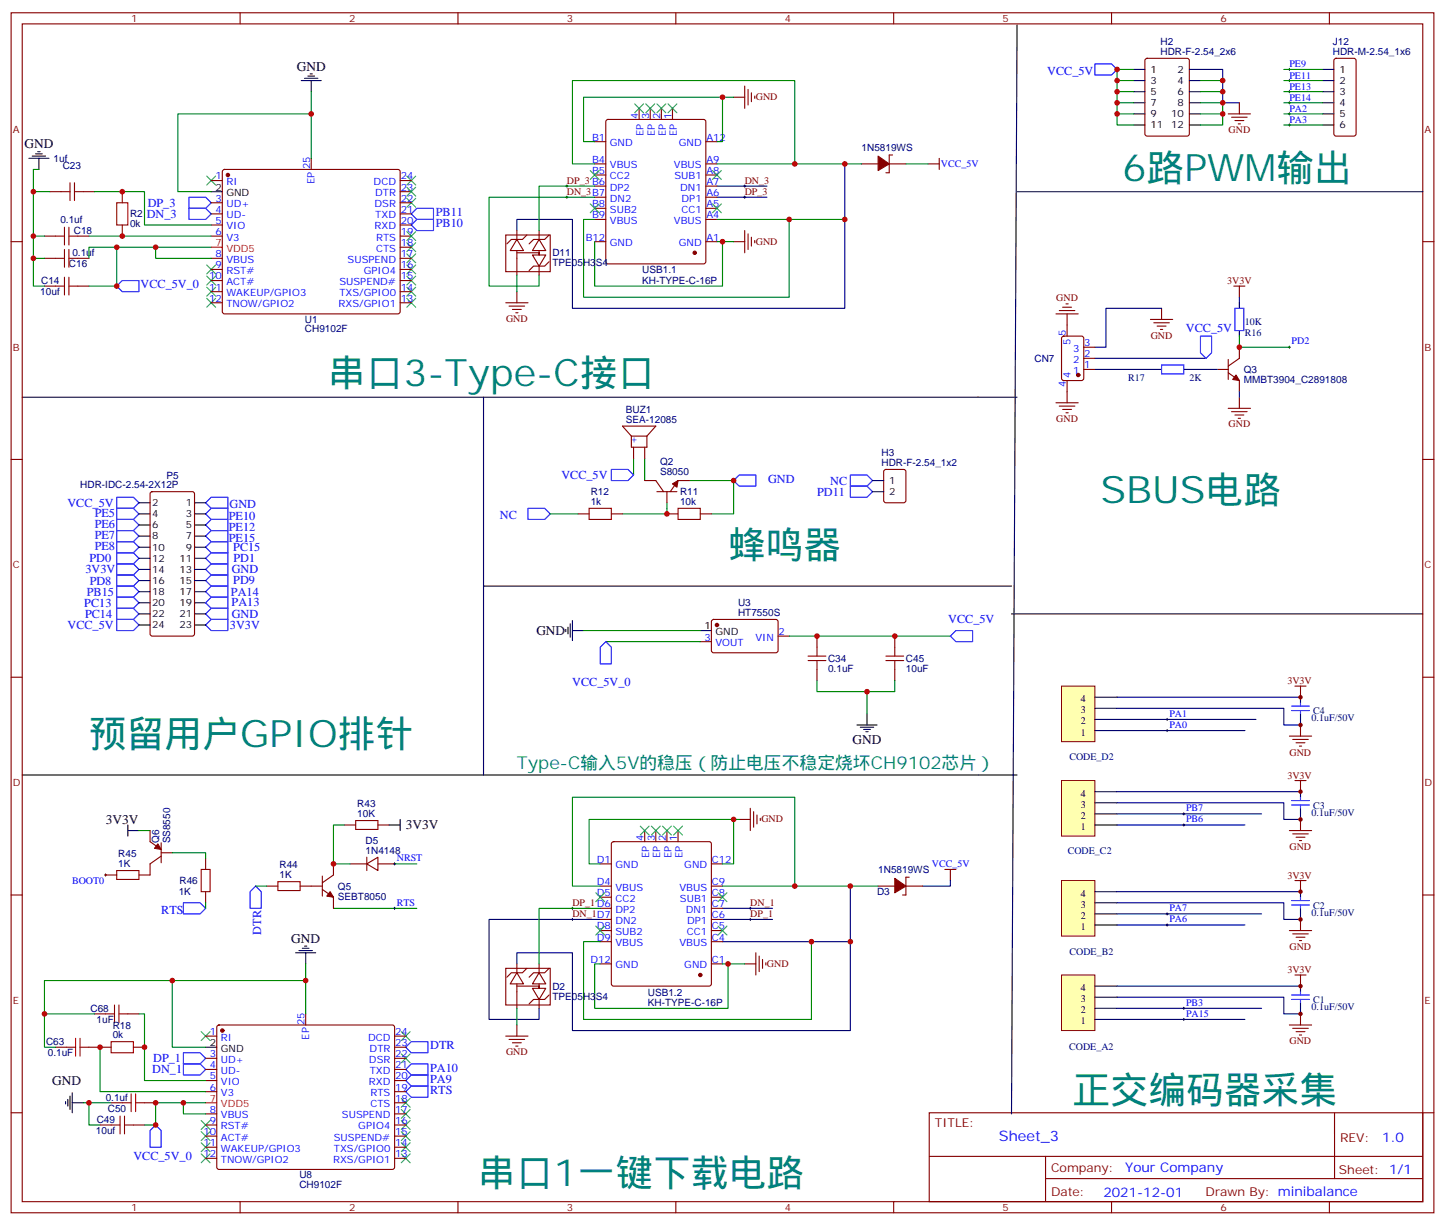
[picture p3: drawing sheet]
<svg xmlns="http://www.w3.org/2000/svg" width="459mm" height="389mm" viewBox="0 0 459 389" stroke-linecap="round" stroke-linejoin="round" font-family="sans-serif">
<g fill="none" stroke="#870000" stroke-width=".35">
<path d="M3.5 4.1h451.6v381h-451.6zM7.1 7.6h444.5v373.9h-444.5zM76.2 4.1v3.5M145.3 4.1v3.5M214.5 4.1v3.5M283.6 4.1v3.5M352.8 4.1v3.5M421.9 4.1v3.5M3.5 76.7h3.6M451.6 76.7h3.5M3.5 145.9h3.6M451.6 145.9h3.5"/>
<path d="M3.5 215h3.6M451.6 215h3.5M3.5 284.2h3.6M451.6 284.2h3.5M3.5 353.3h3.6M294.9 353.3h156.7v28.2h-156.7zM423.5 353.3l.1 20.9M451.6 353.3h3.5M295 367.2h156.4M331.8 374.2h119.6M331.8 367.2v14.1M76.2 381.5v3.6"/>
<path d="M145.3 381.5v3.6M214.5 381.5v3.6M283.6 381.5v3.6M352.8 381.5v3.6M421.9 381.5v3.6"/>
</g>
<path d="M381 22h7.1v10.6h5.2" fill="none" stroke="#000080" stroke-width=".35"/>
<path d="M389.8 36.2h7.1M390.9 37.2h4.9M391.9 38.3h2.9M393 39.3h.7M393.3 32.6v3.6" fill="none" stroke="#800000" stroke-width=".35"/>
<path d="M408.9 22h.7M408.9 25.6h.7M408.9 29.1h.7M408.9 32.6h.7M409.2 21.7v.7M409.2 25.2v.7M409.2 28.8v.7M409.2 32.3v.7" fill="none" stroke="#000" stroke-width=".32"/>
<path d="M412.7 313.1v1.8M412.7 318.4v1.7" fill="none" stroke="#000" stroke-width=".35"/>
<path d="M409.9 317.3h5.7M409.9 315.9h5.7M412.7 314.9v1M412.7 317.3v1.1" fill="none" stroke="#00f" stroke-width=".35"/>
<path d="M336.9 309.6h10.6v17.6h-10.6z" fill="#ffffb0" stroke="#800000" stroke-width=".32"/>
<path d="M412.7 283.1v1.8M412.7 288.4v1.8M347.5 316.6h7M347.5 313.1h7M347.5 323.7h7M347.5 320.1h7" fill="none" stroke="#000" stroke-width=".35"/>
<path d="M409.9 287.3h5.7M409.9 285.9h5.7M412.7 284.9v1M412.7 287.3v1.1" fill="none" stroke="#00f" stroke-width=".35"/>
<path d="M336.9 279.6h10.6v17.6h-10.6z" fill="#ffffb0" stroke="#800000" stroke-width=".32"/>
<path d="M412.7 251.4v1.7M412.7 256.6v1.8M347.5 293.7h7M347.5 290.2h7M347.5 286.6h7M347.5 283.1h7" fill="none" stroke="#000" stroke-width=".35"/>
<path d="M409.9 255.6h5.7M409.9 254.2h5.7M412.7 253.1v1.1M412.7 255.6v1" fill="none" stroke="#00f" stroke-width=".35"/>
<path d="M336.9 247.8h10.6v17.7h-10.6z" fill="#ffffb0" stroke="#800000" stroke-width=".32"/>
<path d="M412.7 221.4v1.7M412.7 226.7v1.7M347.5 258.4h7M347.5 254.9h7M347.5 251.4h7M347.5 261.9h7" fill="none" stroke="#000" stroke-width=".35"/>
<path d="M409.9 225.6h5.7M409.9 224.2h5.7M412.7 223.1v1.1M412.7 225.6v1.1" fill="none" stroke="#00f" stroke-width=".35"/>
<path d="M336.9 217.8h10.6v17.7h-10.6z" fill="#ffffb0" stroke="#800000" stroke-width=".32"/>
<g fill="none" stroke="#000" stroke-width=".35">
<path d="M322.8 7.9l-1.8 345.8M95.6 25.6h6.4M96.7 24.9h4.2M97.7 24.2h2.1M98.4 23.5h.7M98.8 25.6v3.5M359.8 25.6h3.6M359.8 22h3.6M359.8 29.1h3.6M359.8 32.6h3.6M359.8 36.2h3.6M359.8 39.7h3.6"/>
<path d="M377.5 25.6h3.5M377.5 22h3.5M377.5 29.1h3.5M377.5 32.6h3.5M377.5 36.2h3.5M377.5 39.7h3.5M419.8 25.6h3.5M419.8 22h3.5M419.8 29.1h3.5M419.8 32.6h3.5M419.8 36.2h3.5M419.8 39.7h3.5"/>
<path d="M9.2 50.3h6.3M10.2 49.6h4.3M11.3 48.9h2.1M12 48.2h.7M12.3 50.3v3.5M67 60.9h3.6M322.8 60.9h128.8M393.3 96.1v1.8M366.9 117.3h1.8M375.7 117.3h1.8M393.3 105v1.7M7.1 126.1h315.7"/>
<path d="M153.5 126.1v120M44.1 159.6h3.5M61.7 159.6h3.6M276.9 152.6h3.6M276.9 156.1h3.6M44.1 163.2h3.5M44.1 166.7h3.5M44.1 170.2h3.5M44.1 173.7h3.5M44.1 177.3h3.5M61.7 163.2h3.6M61.7 166.7h3.6"/>
<path d="M61.7 170.2h3.6M61.7 173.7h3.6M61.7 177.3h3.6M44.1 194.9h3.5M44.1 180.8h3.5M44.1 184.3h3.5M44.1 187.9h3.5M44.1 191.4h3.5M44.1 198.4h3.5M61.7 194.9h3.6M61.7 180.8h3.6M61.7 184.3h3.6"/>
<path d="M61.7 187.9h3.6M61.7 191.4h3.6M61.7 198.4h3.6M153.5 186.1h167.5M179.6 199.8v.8M180.3 199.1v2.2M181 198.1v4.2M181.7 197v6.4M321 194.9h130.6M181.7 200.2h3.5M222.2 200.2h3.6M272 230.2h6.3"/>
<path d="M273 230.9h4.3M274.1 231.6h2.1M274.8 232.3h.7M275.2 226.7v3.5M347.5 232h7M347.5 228.4h7M347.5 224.9h7M347.5 221.4h7M7.1 246.1h315.7M40.6 263.7h3.5M40.6 261.9v3.6M123.5 261.9h3.5"/>
<path d="M127 260.2v3.5M93.8 302.5h6.4M94.9 301.8h4.2M96 301.1h2.1M96.7 300.4h.7M97 302.5v3.5M65.3 332.5h3.5M20.8 349.8v.7M21.5 349.1v2.1M22.2 348v4.2M22.9 350.1h3.6M22.9 347v6.3"/>
</g>
<g fill="none" stroke="#000080" stroke-width=".35">
<path d="M227.5 59.1h15.9M268.1 52v45.9h-86.4v-28.2h-17.7v3.5M227.5 62.6h15.9M368.7 97.9h-17.7v12.3h-3.5M393.3 94.4v1.7M347.5 113.8h35.3M347.5 117.3h19.4M377.5 117.3h8.8M393.3 124.4v1.7M354.5 224.9h53v5.3h5.2v-1.8M354.5 228.4h44.1M354.5 232h40.6"/>
<path d="M354.5 221.4h58.2M354.5 254.9h53v5.3h5.2v-1.8M354.5 258.4h45.9M354.5 251.4h58.2M301.6 279.6v1.7h-8.8M354.5 261.9h40.6M190.5 291.9h-35.3v31.8h15.9v-3.6M229.3 299h40.6M229.3 288.4h15.9M229.3 291.9h15.9M269.9 281.3v45.9h-88.2v-24.7h-17.7v3.5M354.5 286.6h53v5.3h5.2v-1.7"/>
<path d="M354.5 290.2h45.9M354.5 293.7h40.6M354.5 283.1h58.2M354.5 316.6h53v5.3h5.2v-1.8M354.5 313.1h58.2M354.5 323.7h40.6M354.5 320.1h45.9"/>
</g>
<g fill="none" stroke="#800000" stroke-width=".35">
<path d="M232.8 30.9h3.6M236.4 27.3v7.1M237.4 28.4v4.9M238.5 29.5v2.8M239.5 30.5v.7M294.6 52h3.5M298.1 50.3v3.5M232.8 76.7h3.6M236.4 73.2v7.1M237.4 74.3v4.9M238.5 75.3v2.8M239.5 76.4v.7"/>
<path d="M160.5 96.1h7.1M161.6 97.2h4.9M162.6 98.2h2.9M163.7 99.3h.7M164 92.6v3.5M335.1 99.7h7.1M336.2 98.6h4.9M337.3 97.5h2.8M338.3 96.5h.7M338.7 99.7v3.5M368.7 97.9v3.5M391.6 90.8h3.5"/>
<path d="M393.3 90.8v3.6M365.1 101.4h7.1M366.2 102.5h4.9M367.2 103.5h2.9M368.3 104.6h.7M335.1 127.9h7.1M336.2 128.9h4.9M337.3 130h2.8M338.3 131.1h.7M338.7 124.4v3.5M389.8 129.6h7.1M390.9 130.7h4.9"/>
<path d="M391.9 131.8h2.9M393 132.8h.7M393.3 126.1v3.5M411 217.8h3.5M412.7 217.8v3.6M409.2 233.7h7.1M410.3 234.8h4.9M411.3 235.8h2.9M412.4 236.9h.7M412.7 230.2v3.5M238.1 256.6v7.1M239.2 257.7v4.9"/>
<path d="M240.2 258.8v2.8M241.3 259.8v.7M411 247.8h3.5M412.7 247.8v3.6M234.6 260.2h3.5M299.9 276h3.5M301.6 276v3.6M409.2 263.7h7.1M410.3 264.8h4.9M411 279.6h3.5M411.3 265.8h2.9M412.4 266.9h.7"/>
<path d="M412.7 260.2v3.5M412.7 279.6v3.5M409.2 295.5h7.1M410.3 296.5h4.9M411.3 297.6h2.9M412.4 298.6h.7M412.7 291.9v3.6M236.4 306h3.5M239.9 302.5v7.1M240.9 303.6v4.9M242 304.6v2.8M243.1 305.7v.7"/>
<path d="M411 309.6h3.5M412.7 309.6v3.5M160.5 329h7.1M161.6 330h4.9M162.6 331.1h2.9M163.7 332.1h.7M164 325.4v3.6M409.2 325.4h7.1M410.3 326.5h4.9M411.3 327.6h2.9M412.4 328.6h.7M412.7 321.9v3.5"/>
</g>
<g fill="none" stroke="#000" stroke-width=".32">
<path d="M408.9 36.2h.7M408.9 39.7h.7M409.2 35.8v.7M409.2 39.3v.7M179.6 59.1h.7M179.9 58.7v.7M236 59.1h.7M236.4 58.7v.7M179.6 62.6h.7M179.9 62.3v.7M236 62.6h.7M236.4 62.3v.7"/>
<path d="M408.9 110.2h.7M409.2 109.9v.7M370.1 232h.7M370.1 228.4h.7M370.4 228.1v.7M370.4 231.6v.7M375.4 258.4h.7M375.7 258.1v.7M33.2 277.8h.7M33.5 277.5v.7M124.9 274.3h.7M125.2 273.9v.7"/>
<path d="M375.4 261.9h.7M375.7 261.6v.7M124.9 288.4h.7M125.2 288v.7M181.3 288.4h.7M181.3 291.9h.7M181.7 288v.7M181.7 291.6v.7M237.8 288.4h.7M237.8 291.9h.7M238.1 288v.7M238.1 291.6v.7"/>
<path d="M370.1 293.7h.7M370.1 290.2h.7M370.4 289.8v.7M370.4 293.3v.7M375.7 319.8v.7M375.4 320.1h.7M375.4 323.7h.7M375.7 323.3v.7"/>
</g>
<g fill="none" stroke="#008700" stroke-width=".35">
<path d="M98.8 36.2h-42.4v24.7h10.6M98.8 29.1v21.2M229.3 30.9v14.1h-1.8M232.8 30.9h-47.6v14.1h3.5M354.5 32.6v7.1h5.3M354.5 29.1h5.3M354.5 25.6h5.3M354.5 36.2h5.3M359.8 22h-5.3v10.6h5.3M381 32.6h7.1v7.1h-7.1M381 29.1h7.1M381 25.6h7.1"/>
<path d="M381 36.2h7.1M407.5 32.6h12.3M407.5 29.1h12.3M407.5 25.6h12.3M407.5 22h12.3M407.5 36.2h12.3M407.5 39.7h12.3M12.3 53.8h-1.7v7.1h5.3M188.7 52h-7v-26.4h70.5v26.4M188.7 59.1h-17.6v14.1M227.5 52h45.9M287.5 52h7.1"/>
<path d="M10.6 60.9v29.9h3.5M10.6 75h3.5M28.2 75h38.8M30 60.9h15.9v10.5h21.1M37 78.5h-8.8v3.5M49.4 78.5v3.5h17.6M67 78.5h-30v12.3h-8.8M188.7 62.6h-33.5v28.2h15.9v-3.5M188.7 76.7v14.1h40.6v-14.1h3.5M188.7 69.7h-3.5v24.7h65.3v-24.7M227.5 76.7h1.8M227.5 69.7h40.6"/>
<path d="M10.6 82h3.5M164 87.3v5.3M393.3 106.7v3.5h15.9M201.1 145.5v5.3M204.6 145.5v7.1M211.7 159.6v3.6h-14.1M218.7 152.6h14.1v10.6h-7M174.6 163.2h8.8M185.2 200.2h37M192.3 203.7h29.9M250.5 202h51.1M259.3 216.1v3.5h15.9"/>
<path d="M284 216.1v3.5h-8.8v7.1M44.1 263.7h3.5M54.7 270.8h10.6v1.7M109.4 261.9h-3.6v12.4h5.3M125.2 274.3h7.1M232.8 260.2v14.1h-3.5M234.6 260.2h-47.6v14.1h3.5M65.3 286.6v1.8M81.1 281.3h3.6M105.8 288.4h26.5M190.5 281.3h-8.8v-28.2h70.5v28.2M190.5 299h-5.3v24.7h72.3v-24.7"/>
<path d="M190.5 288.4h-19.4v17.6M229.3 281.3h49.4M54.7 311.3h-40.6v21.2h3.5M97 311.3h-42.3v21.2h10.6M97 306v15.9M190.5 306h-1.8v14.1h42.4v-14.1M229.3 306h7.1M14.1 321.9h15.9M31.7 332.5v14.1h33.6M44.1 321.9h1.8v21.2h19.4M164 320.1v5.3M26.5 350.1h8.8"/>
<path d="M28.2 350.1v7.1h3.5M58.2 350.1v3.6h7.1M65.3 350.1h-15.9v7.1h-3.5"/>
</g>
<g fill="#870000" stroke="#870000" stroke-width=".35">
<path d="M392.3 119.1l1 1.7-2.1-.3z"/>
<path d="M104.8 283.1l1 1.8-2.1-.4z"/>
<path d="M50.1 267.9l1.1 1.8-2.2-.4z"/>
<path d="M213.4 153.6l1.8-1-.4 2.1z"/>
<path d="M284 278.9l3.5 2.4-3.5 2.2z"/>
<path d="M278.7 49.6l3.5 2.4-3.5 2.2z"/>
<circle cx="342.2" cy="119.1" r=".53"/>
<circle cx="220.5" cy="80.3" r=".53"/>
<circle cx="222.2" cy="309.6" r=".53"/>
<circle cx="72.3" cy="55.6" r=".53"/>
<circle cx="70.6" cy="327.2" r=".53"/>
<circle cx="227.5" cy="198.4" r=".53"/>
</g>
<g fill="none" stroke="#870000" stroke-width=".35">
<path d="M363.6 18.7l.5-.2h12.7l.6 .5 .1 23.5-.5 .7h-12.9l-.7-.4v-23.6zM423.6 18.7l.4-.2h5.7l.6 .5 .1 23.5-.5 .7h-5.9l-.6-.4-.1-23.6zM192.5 38.1l.5-.2h30.3l.5 .2 .2 .5v44.5l-.2 .5-.5 .2h-30.3l-.5-.2-.2-.5v-44.5zM202.8 34.4v3.5M206.4 34.4v3.5M209.9 34.4v3.5M213.4 34.4v3.5M67 57.3h3.6M70.8 54l.5-.2h55l.5 .2 .2 .5v44.5l-.2 .5-.5 .2h-55l-.5-.3-.2-.4v-44.5zM98.8 50.3v3.5M127 57.3h3.5M188.7 45h3.6"/>
<path d="M188.7 52h3.6M188.7 55.6h3.6M188.7 59.1h3.6M224 45h3.5M224 52h3.5M224 55.6h3.5M224 59.1h3.5M273.4 52h5.3M282.2 52h5.3M283.3 49.2h-1.1v5.7h-1M14.1 75h3.5M15.9 60.9h3.5"/>
<path d="M24.7 75h3.5M26.5 60.9h3.5M38.8 60.9v3.5M38.8 71.4v3.6M67 64.4h3.6M67 67.9h3.6M67 71.4h3.6M67 75h3.6M127 64.4h3.5M127 67.9h3.5M127 71.4h3.5M127 75h3.5"/>
<path d="M127 78.5h3.5M127 60.9h3.5M160.5 74.6h14.1v11.7h-14.1zM164 76l2.2 3.6h-4.3zM164 73.2v2.8M164 79.6v7.7M167.2 74.6l-1.4 1.4h-3.5l-1.4 1.4M171.1 76l2.1 3.6h-4.2zM171.1 79.6v1.4v-.7h-7.1M171.1 73.2v2.8M174.3 74.6l-1.4 1.4h-3.6l-1.4 1.4M188.7 62.6h3.6"/>
<path d="M188.7 66.1h3.6M188.7 69.7h3.6M188.7 76.7h3.6M224 62.6h3.5M224 66.1h3.5M224 69.7h3.5M224 76.7h3.5M14.1 82h3.5M14.1 90.8h3.5M24.7 82h3.5M24.7 90.8h3.5M67 82h3.6"/>
<path d="M67 85.5h3.6M67 89.1h3.6M67 92.6h3.6M67 96.1h3.6M127 82h3.5M127 85.5h3.5M127 89.1h3.5M127 92.6h3.5M127 96.1h3.5M169 81h4.2l-2.1 3.5zM171.1 84.5v2.8M174.3 83.1l-1.4 1.4h-3.6l-1.4 1.4"/>
<path d="M337.1 106.9l.5-.2h5.7l.6 .4 .1 13-.5 .7h-5.9l-.6-.4-.1-13zM338.7 103.2v3.5M344 117.3h3.5M344 113.8h3.5M344 110.2h3.5M386.3 117.3h3.5M389.8 114.1v6.4M389.8 118.4l3.5 2.4v3.6M393.3 110.2v3.6l-3.5 2.4M200.4 138.5l-2.8-3.2h10.5l-2.8 3.2M200.4 138.5h4.9M200.4 138.5v3.5h4.9v-3.5"/>
<path d="M338.7 120.8v3.6M47.9 156.3l.4-.2h12.7l.7 .4v44.8l-.4 .6-13 .1-.6-.5-.1-44.7zM201.1 142v3.5M204.6 152.6h3.5l2.5 3.5M204.6 142v3.5M208.5 156.1h6.3M211.7 156.1v3.5M218.7 152.6h-3.5l-2.5 3.5M280.7 149.3l.5-.3h5.6l.7 .5v9.4l-.4 .7h-5.9l-.7-.4v-9.4zM183.4 163.2h3.6M194 163.2h3.6M211.7 163.2h3.5"/>
<path d="M222.2 163.2h3.6M226 196.9l.5-.2h20l.4 .7v9.4l-.7 .5-20-.1-.4-.6v-9.2zM222.2 203.7h3.6M246.9 202h3.6M259.3 202v3.5M259.3 212.5v3.6M284 202v3.5M284 212.5v3.6M33.5 277.8h3.5M47.6 263.7v3.5l3.6 2.5M51.2 271.8l-3.6 2.5v3.5h-3.5M51.2 270.8h3.5"/>
<path d="M51.2 267.6v6.3M65.3 272.5v3.5M102.3 278.2v6.3M105.8 274.3v3.5l-3.5 2.5M109.4 261.9h3.5M111.1 274.3h5.3M116.4 274.3l3.5-2.1v4.2zM116.4 272.2v4.2M119.9 274.3h5.3M119.9 261.9h3.6M190.5 274.3h3.5M194.3 267.4l.4-.2h30.4l.5 .2 .2 .5v44.5l-.3 .5-.4 .2h-30.4l-.5-.2-.2-.5v-44.5z"/>
<path d="M204.6 263.7v3.5M208.1 263.7v3.5M211.7 263.7v3.5M215.2 263.7v3.5M225.8 274.3h3.5M288.6 278.5h-1.1v5.7h-1M65.3 283.1v3.5M84.7 281.3h3.5M95.2 281.3h7.1M102.3 282.4l3.5 2.5v3.5M190.5 281.3h3.5M190.5 284.9h3.5"/>
<path d="M190.5 288.4h3.5M190.5 291.9h3.5M190.5 295.5h3.5M190.5 299h3.5M225.8 281.3h3.5M225.8 284.9h3.5M225.8 288.4h3.5M225.8 291.9h3.5M225.8 295.5h3.5M225.8 299h3.5M278.7 281.3h5.3M287.5 281.3h5.3"/>
<path d="M160.5 307.4h14.1v11.7h-14.1zM164 308.9l2.2 3.5h-4.3zM164 306v2.9M164 312.4v7.7M167.2 307.4l-1.4 1.5h-3.5l-1.4 1.4M169 313.8h4.2l-2.1 3.5zM171.1 308.9l2.1 3.5h-4.2zM171.1 312.4v1.4v-.7h-7.1M171.1 306v2.9M171.1 317.3v2.8M174.3 307.4l-1.4 1.5h-3.6l-1.4 1.4M174.3 315.9l-1.4 1.4h-3.6l-1.4 1.4"/>
<path d="M190.5 306h3.5M225.8 306h3.5M17.6 332.5h3.6M28.2 332.5h7.1M30 321.9h3.5M40.6 321.9h3.5M42.3 332.5h3.6M65.3 329h3.5M65.3 336h3.5M65.3 339.5h3.5M69 325.6l.5-.2h55l.5 .2 .2 .5v44.5l-.2 .5-.5 .2h-55l-.5-.2-.2-.5v-44.5zM97 321.9v3.5"/>
<path d="M125.2 329h3.6M125.2 336h3.6M125.2 339.5h3.6M125.2 332.5h3.6M31.7 357.2h3.6M35.3 350.1h3.5M42.3 357.2h3.6M45.9 350.1h3.5M65.3 343.1h3.5M65.3 346.6h3.5M65.3 353.7h3.5M65.3 357.2h3.5"/>
<path d="M125.2 343.1h3.6M125.2 346.6h3.6M125.2 353.7h3.6M125.2 357.2h3.6M125.2 350.1h3.6M65.3 360.7h3.5M65.3 364.2h3.5M65.3 367.8h3.5M125.2 360.7h3.6M125.2 364.2h3.6M125.2 367.8h3.6"/>
</g>
<g fill="none" stroke="#00f" stroke-width=".35">
<path d="M347.5 20.3h5.3l1.7 1.7-1.7 1.8h-5.3zM60 66.1h5.3l1.7 1.8-1.7 1.8h-5.3zM60 62.6h5.3l1.7 1.8-1.7 1.7h-5.3zM130.5 67.9l1.8-1.8h5.3v3.6h-5.3zM132.3 69.7h5.3v3.5h-5.3l-1.8-1.8zM38.8 89.1h5.3v3.5h-5.3l-1.8-1.8zM391.9 97.9h2.9v7.1h-2.9zM368.7 115.9h7v2.8h-7zM381 106.7h3.5v5.3l-1.7 1.8-1.8-1.8zM37 157.9h5.3l1.8 1.7-1.8 1.8h-5.3zM67 157.9h5.3v3.5h-5.3l-1.7-1.8zM194 149h5.3l1.8 1.8-1.8 1.8h-5.3z"/>
<path d="M232.8 152.6l1.8-1.8h5.3v3.5h-5.3zM269.9 154.3h5.3l1.7 1.8-1.7 1.8h-5.3zM269.9 150.8h5.3l1.7 1.8-1.7 1.7h-5.3zM37 175.5h5.3l1.8 1.8-1.8 1.7h-5.3zM37 168.5h5.3l1.8 1.7-1.8 1.8h-5.3zM37 172h5.3l1.8 1.7-1.8 1.8h-5.3zM37 179h5.3l1.8 1.8-1.8 1.8h-5.3zM37 164.9h5.3l1.8 1.8-1.8 1.8h-5.3zM37 161.4h5.3l1.8 1.8-1.8 1.7h-5.3zM67 175.5h5.3v3.5h-5.3l-1.7-1.7zM67 164.9h5.3v3.6h-5.3l-1.7-1.8zM67 168.5h5.3v3.5h-5.3l-1.7-1.8z"/>
<path d="M67 161.4h5.3v3.5h-5.3l-1.7-1.7zM67 172h5.3v3.5h-5.3l-1.7-1.8zM67 179h5.3v3.6h-5.3l-1.7-1.8zM167.6 161.4h5.3l1.7 1.8-1.7 1.7h-5.3zM37 182.6h5.3l1.8 1.7-1.8 1.8h-5.3zM37 196.7h5.3l1.8 1.7-1.8 1.8h-5.3zM37 186.1h5.3l1.8 1.8-1.8 1.7h-5.3zM37 189.6h5.3l1.8 1.8-1.8 1.7h-5.3zM37 193.1h5.3l1.8 1.8-1.8 1.8h-5.3zM67 182.6h5.3v3.5h-5.3l-1.7-1.8zM67 186.1h5.3v3.5h-5.3l-1.7-1.7zM67 193.1h5.3v3.6h-5.3l-1.7-1.8z"/>
<path d="M67 196.7h5.3v3.5h-5.3l-1.7-1.8zM67 189.6h5.3v3.5h-5.3l-1.7-1.7zM190.5 205.5l1.8-1.8 1.7 1.8v5.3h-3.5zM303.4 200.2h5.3v3.5h-5.3l-1.8-1.7zM58.2 286.6h5.3l1.8 1.8-1.8 1.8h-5.3zM81.1 281.3l1.8 1.8v5.3h-3.5v-5.3zM58.2 337.8h5.3l1.8 1.7-1.8 1.8h-5.3zM58.2 334.3h5.3l1.8 1.7-1.8 1.8h-5.3zM128.8 332.5l1.7-1.8h5.3v3.6h-5.3zM130.5 337.8h5.3v3.5h-5.3l-1.7-1.8zM49.4 357.2l1.8 1.8v5.2h-3.6v-5.2zM128.8 343.1l1.7-1.8h5.3v3.5h-5.3z"/>
<path d="M130.5 344.8h5.3v3.6h-5.3l-1.7-1.8z"/>
</g>
<g fill="none" stroke="#a10000" stroke-width=".35">
<path d="M22.2 58v5.7M23.6 58v5.7M17.6 75h2.9M19.4 60.9h2.8M20.5 72.1v5.7M20.5 79.2v5.6M21.9 72.1v5.7M21.9 79.2v5.6M21.9 75h2.8M23.6 60.9h2.9M37 64.4h3.6v7h-3.6zM17.6 90.8h2.9"/>
<path d="M17.6 82h2.9M20.5 88v5.7M21.9 88v5.7M21.9 90.8h2.8M21.9 82h2.8M187 161.4h7v3.5h-7zM215.2 161.4h7v3.5h-7zM256.5 209.7h5.6M256.5 208.3h5.6M259.3 205.5v2.8M259.3 209.7v2.8M281.2 209.7h5.6"/>
<path d="M281.2 208.3h5.6M284 205.5v2.8M284 209.7v2.8M37 276.4h7.1v2.8h-7.1zM63.9 276h2.8v7.1h-2.8zM88.2 279.9h7v2.9h-7zM112.9 260.5h7v2.8h-7zM36.3 319.1v5.6M37.7 319.1v5.6M21.2 332.5h2.8M24 329.7v5.6M25.4 332.5h2.8"/>
<path d="M25.4 329.7v5.6M33.5 321.9h2.8M35.3 330.7h7v3.6h-7zM37.7 321.9h2.9M35.3 357.2h2.8M38.1 354.4v5.6M38.8 350.1h2.8M39.5 354.4v5.6M39.5 357.2h2.8M41.6 347.3v5.7M43 347.3v5.7M43 350.1h2.9"/>
</g>
<g fill="none" stroke="#3c3" stroke-width=".35">
<path d="M201.4 33l2.9 2.8M204.3 33l-2.9 2.8M205 33l2.8 2.8M207.8 33l-2.8 2.8M208.5 33l2.8 2.8M211.3 33l-2.8 2.8M212 33l2.8 2.8M214.8 33l-2.8 2.8M65.6 55.9l2.8 2.8M68.4 55.9l-2.8 2.8M129.1 55.9l2.8 2.8M129.1 59.4l2.8 2.9"/>
<path d="M131.9 55.9l-2.8 2.8M131.9 59.4l-2.8 2.9M187.3 54.2l2.8 2.8M190.1 54.2l-2.8 2.8M226.1 54.2l2.9 2.8M229 54.2l-2.9 2.8M129.1 77.1l2.8 2.8M129.1 63l2.8 2.8M129.1 73.6l2.8 2.8M131.9 77.1l-2.8 2.8M131.9 63l-2.8 2.8M131.9 73.6l-2.8 2.8"/>
<path d="M187.3 64.7l2.8 2.9M190.1 64.7l-2.8 2.9M226.1 64.7l2.9 2.9M229 64.7l-2.9 2.9M65.6 94.7l2.8 2.8M65.6 91.2l2.8 2.8M65.6 87.7l2.8 2.8M65.6 84.1l2.8 2.9M68.4 94.7l-2.8 2.8M68.4 91.2l-2.8 2.8M68.4 87.7l-2.8 2.8M68.4 84.1l-2.8 2.9"/>
<path d="M129.1 94.7l2.8 2.8M129.1 91.2l2.8 2.8M129.1 87.7l2.8 2.8M129.1 84.1l2.8 2.9M129.1 80.6l2.8 2.8M131.9 94.7l-2.8 2.8M131.9 91.2l-2.8 2.8M131.9 87.7l-2.8 2.8M131.9 84.1l-2.8 2.9M131.9 80.6l-2.8 2.8M203.2 262.3l2.8 2.8M206 262.3l-2.8 2.8"/>
<path d="M206.7 262.3l2.8 2.8M209.5 262.3l-2.8 2.8M210.3 262.3l2.8 2.8M213.1 262.3l-2.8 2.8M213.8 262.3l2.8 2.8M216.6 262.3l-2.8 2.8M189.1 283.5l2.8 2.8M189.1 294l2.8 2.9M191.9 283.5l-2.8 2.8M191.9 294l-2.8 2.9M227.9 283.5l2.8 2.8M227.9 294l2.8 2.9"/>
<path d="M230.7 283.5l-2.8 2.8M230.7 294l-2.8 2.9M63.9 327.6l2.8 2.8M66.7 327.6l-2.8 2.8M127.4 334.6l2.8 2.8M127.4 327.6l2.8 2.8M130.2 334.6l-2.8 2.8M130.2 327.6l-2.8 2.8M63.9 359.3l2.8 2.8M63.9 355.8l2.8 2.8M66.7 359.3l-2.8 2.8M66.7 355.8l-2.8 2.8"/>
<path d="M127.4 359.3l2.8 2.8M127.4 355.8l2.8 2.8M127.4 352.2l2.8 2.9M127.4 348.7l2.8 2.8M130.2 359.3l-2.8 2.8M130.2 355.8l-2.8 2.8M130.2 352.2l-2.8 2.9M130.2 348.7l-2.8 2.8M63.9 366.4l2.8 2.8M63.9 362.8l2.8 2.9M66.7 366.4l-2.8 2.8M66.7 362.8l-2.8 2.9"/>
<path d="M127.4 366.4l2.8 2.8M127.4 362.8l2.8 2.9M130.2 366.4l-2.8 2.8M130.2 362.8l-2.8 2.9"/>
</g>
<path d="M67 78.5h3.6M65.3 350.1h3.5" fill="none" stroke="#f00" stroke-width=".35"/>
<g fill="#800000">
<circle cx="412.8" cy="251.4" r=".71"/>
<circle cx="412.8" cy="260.2" r=".71"/>
<circle cx="412.8" cy="283.1" r=".71"/>
<circle cx="412.8" cy="291.9" r=".71"/>
<circle cx="412.8" cy="313.1" r=".71"/>
<circle cx="412.8" cy="321.9" r=".71"/>
</g>
<g fill="#c00">
<circle cx="388.1" cy="32.6" r=".88"/>
<circle cx="388.1" cy="29.1" r=".88"/>
<circle cx="388.1" cy="25.6" r=".88"/>
<circle cx="105.8" cy="274.3" r=".88"/>
<circle cx="354.5" cy="29.1" r=".88"/>
<circle cx="354.5" cy="25.6" r=".88"/>
<circle cx="354.5" cy="22" r=".88"/>
</g>
<g fill="#800000">
<circle cx="412.8" cy="221.4" r=".71"/>
<circle cx="412.8" cy="230.2" r=".71"/>
</g>
<g fill="#c00">
<circle cx="232.8" cy="152.6" r=".88"/>
<circle cx="211.7" cy="163.2" r=".88"/>
<circle cx="229.3" cy="30.9" r=".88"/>
<circle cx="229.3" cy="76.7" r=".88"/>
<circle cx="232.8" cy="260.2" r=".88"/>
<circle cx="269.9" cy="299" r=".88"/>
<circle cx="231.1" cy="306" r=".88"/>
<circle cx="257.5" cy="299" r=".88"/>
<circle cx="268.1" cy="69.7" r=".88"/>
<circle cx="250.5" cy="69.7" r=".88"/>
<circle cx="393.3" cy="110.2" r=".88"/>
<circle cx="49.4" cy="78.5" r=".88"/>
<circle cx="98.8" cy="36.2" r=".88"/>
<circle cx="37" cy="90.8" r=".88"/>
<circle cx="38.8" cy="75" r=".88"/>
<circle cx="38.8" cy="60.9" r=".88"/>
<circle cx="10.6" cy="60.9" r=".88"/>
<circle cx="10.6" cy="75" r=".88"/>
<circle cx="10.6" cy="82" r=".88"/>
<circle cx="37" cy="78.5" r=".88"/>
<circle cx="28.2" cy="350.1" r=".88"/>
<circle cx="97" cy="311.3" r=".88"/>
<circle cx="54.7" cy="311.3" r=".88"/>
<circle cx="58.2" cy="350.1" r=".88"/>
<circle cx="49.4" cy="357.2" r=".88"/>
<circle cx="49.4" cy="350.1" r=".88"/>
<circle cx="45.9" cy="332.5" r=".88"/>
<circle cx="31.8" cy="332.5" r=".88"/>
<circle cx="14.1" cy="321.9" r=".88"/>
<circle cx="354.5" cy="32.6" r=".88"/>
<circle cx="354.5" cy="36.2" r=".88"/>
<circle cx="388.1" cy="36.2" r=".88"/>
<circle cx="259.3" cy="202" r=".88"/>
<circle cx="284" cy="202" r=".88"/>
<circle cx="275.2" cy="219.6" r=".88"/>
<circle cx="268.1" cy="52" r=".88"/>
<circle cx="252.2" cy="52" r=".88"/>
<circle cx="269.9" cy="281.3" r=".88"/>
<circle cx="252.2" cy="281.3" r=".88"/>
</g>
<g font-size="12" fill="#008080">
<text x="356.3" y="57.3">6路PWM输出</text>
<text x="104.1" y="122.6">串口3-Type-C接口</text>
<text x="349.2" y="159.6">SBUS电路</text>
<text x="231.1" y="177.3">蜂鸣器</text>
<text x="28.2" y="237.2">预留用户GPIO排针</text>
<text x="340.4" y="350.1">正交编码器采集</text>
<text x="151.7" y="376.6">串口1一键下载电路</text>
</g>
<text font-size="5.6" fill="#008080" x="164" y="244.3">Type-C输入5V的稳压（防止电压不稳定烧坏CH9102芯片）</text>
<text font-size="4.6" fill="#00f" x="317" y="362.3">Sheet_3</text>
<g font-size="4.2">
<text x="94.2" y="22.4">GND</text>
<text x="7.8" y="47">GND</text>
<text x="170.2" y="201.6">GND</text>
<text x="270.6" y="236.3">GND</text>
<text x="33.6" y="261.6">3V3V</text>
<text x="128.8" y="263.3">3V3V</text>
<text x="92.4" y="299.3">GND</text>
<text x="16.6" y="344.5">GND</text>
</g>
<g font-size="4.2" fill="#00f">
<text x="438.7" y="362.6">1.0</text>
<text x="357.1" y="372.1">Your Company</text>
<text x="350.2" y="379.9">2021-12-01</text>
</g>
<g font-size="3.9" fill="#00f">
<text x="332.4" y="23.8">VCC_5V</text>
<text x="46.9" y="65.6">DP_3</text>
<text x="46.6" y="69.1">DN_3</text>
<text x="138.3" y="68.6">PB11</text>
<text x="138.3" y="72.2">PB10</text>
<text x="44.6" y="91.5">VCC_5V_0</text>
<text x="376.4" y="105.3">VCC_5V</text>
<text x="178.2" y="152.1">VCC_5V</text>
<text x="243.8" y="153.3">GND</text>
<text x="263.5" y="153.9">NC</text>
<text x="21.4" y="160.8">VCC_5V</text>
<text x="72.8" y="161.3">GND</text>
<text x="259.4" y="157.5">PD11</text>
<text x="30.1" y="167.5">PE6</text>
<text x="30.1" y="164">PE5</text>
<text x="72.6" y="165.1">PE10</text>
<text x="158.7" y="164.9">NC</text>
<text x="30.1" y="171.1">PE7</text>
<text x="72.6" y="168.5">PE12</text>
<text x="72.6" y="172">PE15</text>
<text x="28.4" y="178.5">PD0</text>
<text x="30.1" y="174.5">PE8</text>
<text x="74" y="174.9">PC15</text>
<text x="74.1" y="178.5">PD1</text>
<text x="27.1" y="182">3V3V</text>
<text x="28.5" y="185.7">PD8</text>
<text x="73.5" y="182.1">GND</text>
<text x="74" y="185.5">PD9</text>
<text x="27.6" y="189.1">PB15</text>
<text x="73.3" y="189.1">PA14</text>
<text x="26.8" y="192.7">PC13</text>
<text x="27" y="196.2">PC14</text>
<text x="73.5" y="192.5">PA13</text>
<text x="73.5" y="196.2">GND</text>
<text x="300.9" y="197.9">VCC_5V</text>
<text x="21.4" y="199.6">VCC_5V</text>
<text x="73" y="199.7">3V3V</text>
<text x="181.6" y="217.9">VCC_5V_0</text>
<text x="51.2" y="290.2">RTS</text>
<text x="82.9" y="296.7" transform="rotate(-90 82.9 296.7)">DTR</text>
<text x="136.5" y="333.2">DTR</text>
<text x="48.3" y="340.8">DN_1</text>
<text x="48.6" y="337.3">DP_1</text>
<text x="136.5" y="340.3">PA10</text>
<text x="136.5" y="347.3">RTS</text>
<text x="136.5" y="343.8">PA9</text>
<text x="42.3" y="368.4">VCC_5V_0</text>
</g>
<g font-size="3.9" fill="#800">
<text x="296.7" y="357.9">TITLE:</text>
<text x="425.3" y="362.6">REV:</text>
<text x="333.6" y="372.1">Company:</text>
<text x="425" y="372.7">Sheet: 1/1</text>
<text x="333.6" y="379.8">Date:</text>
<text x="382.6" y="379.9">Drawn By: minibalance</text>
</g>
<g font-size="3.2" fill="#800">
<text x="41.6" y="7.1">1</text>
<text x="110.8" y="7.1">2</text>
<text x="179.9" y="7.1">3</text>
<text x="249.1" y="7.1">4</text>
<text x="318.2" y="7.1">5</text>
<text x="387.3" y="7.1">6</text>
<text x="4.1" y="42.2">A</text>
<text x="452.1" y="42.2">A</text>
<text x="4.1" y="111.3">B</text>
<text x="452.1" y="111.3">B</text>
<text x="4.1" y="180.4">C</text>
<text x="452.1" y="180.4">C</text>
<text x="4.1" y="249.6">D</text>
<text x="452.1" y="249.6">D</text>
<text x="4.1" y="318.7">E</text>
<text x="452.1" y="318.7">E</text>
<text x="41.6" y="384.5">1</text>
<text x="110.8" y="384.5">2</text>
<text x="179.9" y="384.5">3</text>
<text x="249.1" y="384.5">4</text>
<text x="318.2" y="384.5">5</text>
<text x="387.3" y="384.5">6</text>
</g>
<g font-size="3.2" fill="#000080">
<text x="368.3" y="14.2">H2</text>
<text x="368.3" y="17.5">HDR-F-2.54_2x6</text>
<text x="423" y="17.5">HDR-M-2.54_1x6</text>
<text x="423" y="14.3">J12</text>
<text x="273.5" y="47.9">1N5819WS</text>
<text x="17" y="51.4">1uf</text>
<text x="19.9" y="53.8">C23</text>
<text x="19.2" y="70.8">0.1uf</text>
<text x="41.3" y="69.1">R2</text>
<text x="23.4" y="74.3">C18</text>
<text x="41.3" y="72.2">0k</text>
<text x="23" y="81.4">0.1uf</text>
<text x="175.3" y="81.4">D11</text>
<text x="21.9" y="84.9">C16</text>
<text x="175.3" y="84.6">TPE05H3S4</text>
<text x="203.8" y="86.8">USB1.1</text>
<text x="12.8" y="93.7">10uf</text>
<text x="13.1" y="90.2">C14</text>
<text x="203.8" y="90">KH-TYPE-C-16P</text>
<text x="96.8" y="105.4">CH9102F</text>
<text x="96.8" y="102.5">U1</text>
<text x="395.1" y="103.2">10K</text>
<text x="395.1" y="106.7">R16</text>
<text x="328.3" y="114.9">CN7</text>
<text x="394.8" y="118.4">Q3</text>
<text x="358.1" y="120.8">R17</text>
<text x="377.5" y="120.8">2K</text>
<text x="394.8" y="121.6">MMBT3904_C2891808</text>
<text x="198.6" y="131">BUZ1</text>
<text x="198.6" y="134.2">SEA-12085</text>
<text x="209.5" y="147.6">Q2</text>
<text x="279.8" y="148">HDR-F-2.54_1x2</text>
<text x="279.8" y="144.8">H3</text>
<text x="25.5" y="155">HDR-IDC-2.54-2X12P</text>
<text x="52.8" y="151.9">P5</text>
<text x="209.5" y="150.8">S8050</text>
<text x="187.5" y="160.3">1k</text>
<text x="187.5" y="157.2">R12</text>
<text x="215.8" y="160.3">10k</text>
<text x="215.8" y="157.2">R11</text>
<text x="234.3" y="195.5">HT7550S</text>
<text x="234.3" y="192.4">U3</text>
<text x="262.8" y="213.4">0.1uF</text>
<text x="262.8" y="210.2">C34</text>
<text x="287.5" y="213.4">10uF</text>
<text x="287.5" y="210.2">C45</text>
<text x="416.8" y="226.8">C4</text>
<text x="416.3" y="229">0.1uF/50V</text>
<text x="339.4" y="241.2">CODE_D2</text>
<text x="113.4" y="256.3">R43</text>
<text x="416.8" y="256.8">C3</text>
<text x="113.4" y="259.5">10K</text>
<text x="416.3" y="259">0.1uF/50V</text>
<text x="50.5" y="267.7" transform="rotate(-90 50.5 267.7)">Q6</text>
<text x="54" y="267.8" transform="rotate(-90 54 267.8)">SS8550</text>
<text x="116" y="267.9">D5</text>
<text x="37.5" y="275.3">1K</text>
<text x="37.6" y="272.2">R45</text>
<text x="88.7" y="275.7">R44</text>
<text x="116" y="271.1">1N4148</text>
<text x="338.9" y="271.3">CODE_C2</text>
<text x="57" y="280.8">R46</text>
<text x="88.7" y="278.9">1K</text>
<text x="278.7" y="277.2">1N5819WS</text>
<text x="56.7" y="284.3">1K</text>
<text x="107.2" y="285.7">SEBT8050</text>
<text x="107.2" y="282.5">Q5</text>
<text x="278.4" y="284.2">D3</text>
<text x="416.3" y="290.7">0.1uF/50V</text>
<text x="416.8" y="288.5">C2</text>
<text x="339.4" y="303.3">CODE_B2</text>
<text x="175.3" y="317.4">TPE05H3S4</text>
<text x="175.3" y="314.2">D2</text>
<text x="205.6" y="316.1">USB1.2</text>
<text x="28.7" y="321.3">C68</text>
<text x="205.6" y="319.3">KH-TYPE-C-16P</text>
<text x="416.3" y="320.7">0.1uF/50V</text>
<text x="416.8" y="318.5">C1</text>
<text x="30.7" y="324.8">1uF</text>
<text x="35.8" y="329.7">0k</text>
<text x="35.8" y="326.6">R18</text>
<text x="14.6" y="331.9">C63</text>
<text x="15.2" y="335.4">0.1uF</text>
<text x="339.3" y="333.3">CODE_A2</text>
<text x="33.6" y="349.5">0.1uf</text>
<text x="34.2" y="353">C50</text>
<text x="30.7" y="356.5">C49</text>
<text x="30.4" y="360.1">10uf</text>
<text x="95" y="377.1">CH9102F</text>
<text x="95" y="374.1">U8</text>
</g>
<g font-size="3.2">
<text x="365.1" y="23.1">1</text>
<text x="373.7" y="23.1">2</text>
<text x="425.1" y="23.1">1</text>
<text x="365.1" y="26.6">3</text>
<text x="373.7" y="26.6">4</text>
<text x="425.1" y="26.6">2</text>
<text x="365.1" y="30.2">5</text>
<text x="365.1" y="33.7">7</text>
<text x="373.7" y="30.2">6</text>
<text x="373.7" y="33.7">8</text>
<text x="425.1" y="30.2">3</text>
<text x="425.1" y="33.7">4</text>
<text x="365.1" y="37.2">9</text>
<text x="365.1" y="40.7">11</text>
<text x="371.7" y="37.2">10</text>
<text x="371.7" y="40.7">12</text>
<text x="425.1" y="37.2">5</text>
<text x="425.1" y="40.7">6</text>
<text x="68.4" y="60.5">2</text>
<text x="71.9" y="62.3">GND</text>
<text x="282.2" y="153.6">1</text>
<text x="48.3" y="160.7">2</text>
<text x="59" y="160.7">1</text>
<text x="282.2" y="157.2">2</text>
<text x="48.3" y="164.2">4</text>
<text x="48.3" y="167.7">6</text>
<text x="59" y="164.2">3</text>
<text x="59" y="167.7">5</text>
<text x="48.3" y="171.3">8</text>
<text x="59" y="171.3">7</text>
<text x="48.3" y="174.8">10</text>
<text x="48.3" y="178.3">12</text>
<text x="57" y="178.3">11</text>
<text x="59" y="174.8">9</text>
<text x="48.3" y="181.9">14</text>
<text x="48.3" y="185.4">16</text>
<text x="57" y="181.9">13</text>
<text x="57" y="185.4">15</text>
<text x="48.3" y="188.9">18</text>
<text x="57" y="188.9">17</text>
<text x="48.3" y="192.4">20</text>
<text x="48.3" y="196">22</text>
<text x="57" y="192.4">19</text>
<text x="57" y="196">21</text>
<text x="48.3" y="199.5">24</text>
<text x="57" y="199.5">23</text>
<text x="223.6" y="199.8">1</text>
<text x="227.1" y="201.6">GND</text>
<text x="343.1" y="226.5">3</text>
<text x="343.1" y="223">4</text>
<text x="343.1" y="233.5">1</text>
<text x="343.1" y="230">2</text>
<text x="343.1" y="256.5">3</text>
<text x="343.1" y="252.9">4</text>
<text x="343.1" y="263.5">1</text>
<text x="343.1" y="260">2</text>
<text x="343.1" y="284.7">4</text>
<text x="343.1" y="291.7">2</text>
<text x="343.1" y="288.2">3</text>
<text x="343.1" y="295.3">1</text>
<text x="343.1" y="314.7">4</text>
<text x="343.1" y="321.7">2</text>
<text x="343.1" y="318.2">3</text>
<text x="343.1" y="325.3">1</text>
<text x="66.6" y="332.1">2</text>
<text x="70.1" y="333.9">GND</text>
</g>
<g font-size="3.2" fill="#00f">
<text x="409.2" y="21.4">PE9</text>
<text x="409.2" y="24.9">PE11</text>
<text x="409.2" y="28.5">PE13</text>
<text x="409.2" y="32">PE14</text>
<text x="409.2" y="35.5">PA2</text>
<text x="202.5" y="37.7" transform="rotate(-90 202.5 37.7)">4</text>
<text x="206" y="37.7" transform="rotate(-90 206 37.7)">3</text>
<text x="209.5" y="37.7" transform="rotate(-90 209.5 37.7)">2</text>
<text x="213.1" y="37.7" transform="rotate(-90 213.1 37.7)">1</text>
<text x="409.2" y="39.1">PA3</text>
<text x="187.9" y="44.6">B1</text>
<text x="193.6" y="46.4">GND</text>
<text x="204.3" y="43.2" transform="rotate(-90 204.3 43.2)">EP</text>
<text x="207.8" y="43.2" transform="rotate(-90 207.8 43.2)">EP</text>
<text x="211.3" y="43.2" transform="rotate(-90 211.3 43.2)">EP</text>
<text x="214.8" y="43.2" transform="rotate(-90 214.8 43.2)">EP</text>
<text x="215.4" y="46.4">GND</text>
<text x="224.2" y="44.6">A12</text>
<text x="98.4" y="53.8" transform="rotate(-90 98.4 53.8)">25</text>
<text x="187.9" y="51.7">B4</text>
<text x="193.6" y="53.4">VBUS</text>
<text x="213.9" y="53.4">VBUS</text>
<text x="224.2" y="51.7">A9</text>
<text x="298.6" y="53">VCC_5V</text>
<text x="68.4" y="57">1</text>
<text x="71.9" y="58.7">RI</text>
<text x="99.8" y="58.4" transform="rotate(-90 99.8 58.4)">EP</text>
<text x="118.6" y="58.7">DCD</text>
<text x="127.2" y="57">24</text>
<text x="187.9" y="55.2">B5</text>
<text x="193.6" y="57">CC2</text>
<text x="214" y="57">SUB1</text>
<text x="224.2" y="55.2">A8</text>
<text x="224.2" y="58.7">A7</text>
<text x="68.4" y="64">3</text>
<text x="71.9" y="65.8">UD+</text>
<text x="118.9" y="65.8">DSR</text>
<text x="119.1" y="62.3">DTR</text>
<text x="127.2" y="64">22</text>
<text x="127.2" y="60.5">23</text>
<text x="187.9" y="65.8">B8</text>
<text x="193.6" y="64">DN2</text>
<text x="193.6" y="60.5">DP2</text>
<text x="215.9" y="60.5">DN1</text>
<text x="216.3" y="64">DP1</text>
<text x="224.2" y="62.3">A6</text>
<text x="224.2" y="65.8">A5</text>
<text x="68.4" y="67.6">4</text>
<text x="68.4" y="71.1">5</text>
<text x="71.9" y="69.3">UD-</text>
<text x="119.1" y="69.3">TXD</text>
<text x="127.2" y="71.1">20</text>
<text x="127.2" y="67.6">21</text>
<text x="187.9" y="69.3">B9</text>
<text x="193.6" y="71.1">VBUS</text>
<text x="193.6" y="67.6">SUB2</text>
<text x="213.9" y="71.1">VBUS</text>
<text x="216.3" y="67.6">CC1</text>
<text x="224.2" y="69.3">A4</text>
<text x="68.4" y="74.6">6</text>
<text x="71.9" y="72.8">VIO</text>
<text x="71.9" y="76.4">V3</text>
<text x="118.9" y="72.8">RXD</text>
<text x="119.4" y="76.4">RTS</text>
<text x="127.2" y="74.6">19</text>
<text x="185.9" y="76.4">B12</text>
<text x="224.2" y="76.4">A1</text>
<text x="68.4" y="81.7">8</text>
<text x="71.9" y="83.4">VBUS</text>
<text x="110.3" y="83.4">SUSPEND</text>
<text x="119.4" y="79.9">CTS</text>
<text x="127.2" y="81.7">17</text>
<text x="127.2" y="78.1">18</text>
<text x="193.6" y="78.1">GND</text>
<text x="215.4" y="78.1">GND</text>
<text x="66.3" y="88.7">10</text>
<text x="68.4" y="85.2">9</text>
<text x="71.9" y="87">RST#</text>
<text x="115.5" y="87">GPIO4</text>
<text x="127.2" y="88.7">15</text>
<text x="127.2" y="85.2">16</text>
<text x="66.3" y="92.3">11</text>
<text x="66.3" y="95.8">12</text>
<text x="71.9" y="90.5">ACT#</text>
<text x="71.9" y="94">WAKEUP/GPIO3</text>
<text x="107.7" y="90.5">SUSPEND#</text>
<text x="107.7" y="94">TXS/GPIO0</text>
<text x="127.2" y="95.8">13</text>
<text x="127.2" y="92.3">14</text>
<text x="71.9" y="97.5">TNOW/GPIO2</text>
<text x="107.5" y="97.5">RXS/GPIO1</text>
<text x="338.3" y="106.7" transform="rotate(-90 338.3 106.7)">5</text>
<text x="339.7" y="109.4" transform="rotate(-90 339.7 109.4)">5</text>
<text x="340.6" y="111.7">3</text>
<text x="344.1" y="113.4">2</text>
<text x="344.1" y="109.9">3</text>
<text x="409.9" y="109.4">PD2</text>
<text x="340.6" y="118.7">1</text>
<text x="340.6" y="115.2">2</text>
<text x="344.1" y="116.9">1</text>
<text x="338.3" y="122.8" transform="rotate(-90 338.3 122.8)">4</text>
<text x="339.7" y="120.1" transform="rotate(-90 339.7 120.1)">4</text>
<text x="202.1" y="140.9" transform="rotate(-90 202.1 140.9)">+</text>
<text x="223.6" y="203.4">3</text>
<text x="239.8" y="203.4">VIN</text>
<text x="247.1" y="201.6">2</text>
<text x="227.1" y="205.1">VOUT</text>
<text x="371.1" y="227.5">PA1</text>
<text x="371.1" y="231.1">PA0</text>
<text x="376.4" y="257.5">PB7</text>
<text x="376.4" y="261.1">PB6</text>
<text x="204.3" y="267.1" transform="rotate(-90 204.3 267.1)">4</text>
<text x="207.8" y="267.1" transform="rotate(-90 207.8 267.1)">3</text>
<text x="211.3" y="267.1" transform="rotate(-90 211.3 267.1)">2</text>
<text x="214.8" y="267.1" transform="rotate(-90 214.8 267.1)">1</text>
<text x="125.9" y="273.4">NRST</text>
<text x="189.4" y="273.9">D1</text>
<text x="195.3" y="275.7">GND</text>
<text x="206" y="272.5" transform="rotate(-90 206 272.5)">EP</text>
<text x="209.5" y="272.5" transform="rotate(-90 209.5 272.5)">EP</text>
<text x="213.1" y="272.5" transform="rotate(-90 213.1 272.5)">EP</text>
<text x="216.6" y="272.5" transform="rotate(-90 216.6 272.5)">EP</text>
<text x="217.2" y="275.7">GND</text>
<text x="226" y="273.9">C12</text>
<text x="295.7" y="275.2">VCC_5V</text>
<text x="22.9" y="280.8">BOOT0</text>
<text x="189.4" y="281">D4</text>
<text x="226" y="281">C9</text>
<text x="125.9" y="287.5">RTS</text>
<text x="189.4" y="284.5">D5</text>
<text x="195.3" y="286.3">CC2</text>
<text x="195.3" y="282.8">VBUS</text>
<text x="215.6" y="282.8">VBUS</text>
<text x="215.8" y="286.3">SUB1</text>
<text x="226" y="284.5">C8</text>
<text x="195.3" y="293.3">DN2</text>
<text x="195.3" y="289.8">DP2</text>
<text x="217.6" y="289.8">DN1</text>
<text x="218.1" y="293.3">DP1</text>
<text x="226" y="288">C7</text>
<text x="226" y="291.6">C6</text>
<text x="371.1" y="292.8">PA6</text>
<text x="371.1" y="289.3">PA7</text>
<text x="189.4" y="298.6">D9</text>
<text x="189.4" y="295.1">D8</text>
<text x="195.3" y="296.9">SUB2</text>
<text x="218" y="296.9">CC1</text>
<text x="226" y="295.1">C5</text>
<text x="226" y="298.6">C4</text>
<text x="187.4" y="305.7">D12</text>
<text x="195.3" y="300.4">VBUS</text>
<text x="215.6" y="300.4">VBUS</text>
<text x="226" y="305.7">C1</text>
<text x="195.3" y="307.4">GND</text>
<text x="217.2" y="307.4">GND</text>
<text x="376.4" y="319.3">PB3</text>
<text x="376.4" y="322.8">PA15</text>
<text x="66.6" y="328.6">1</text>
<text x="96.7" y="325.4" transform="rotate(-90 96.7 325.4)">25</text>
<text x="125.4" y="328.6">24</text>
<text x="66.6" y="335.7">3</text>
<text x="70.1" y="330.4">RI</text>
<text x="98.1" y="330.1" transform="rotate(-90 98.1 330.1)">EP</text>
<text x="116.8" y="330.4">DCD</text>
<text x="117.3" y="333.9">DTR</text>
<text x="125.4" y="335.7">22</text>
<text x="125.4" y="332.1">23</text>
<text x="66.6" y="339.2">4</text>
<text x="70.1" y="337.4">UD+</text>
<text x="70.1" y="341">UD-</text>
<text x="117.1" y="337.4">DSR</text>
<text x="117.4" y="341">TXD</text>
<text x="125.4" y="339.2">21</text>
<text x="66.6" y="342.7">5</text>
<text x="66.6" y="346.3">6</text>
<text x="70.1" y="344.5">VIO</text>
<text x="117.1" y="344.5">RXD</text>
<text x="125.4" y="346.3">19</text>
<text x="125.4" y="342.7">20</text>
<text x="66.6" y="353.3">8</text>
<text x="70.1" y="348">V3</text>
<text x="117.6" y="351.5">CTS</text>
<text x="117.6" y="348">RTS</text>
<text x="125.4" y="353.3">17</text>
<text x="125.4" y="349.8">18</text>
<text x="66.6" y="356.8">9</text>
<text x="70.1" y="355.1">VBUS</text>
<text x="70.1" y="358.6">RST#</text>
<text x="108.5" y="355.1">SUSPEND</text>
<text x="113.7" y="358.6">GPIO4</text>
<text x="125.4" y="356.8">16</text>
<text x="64.6" y="360.4">10</text>
<text x="64.6" y="363.9">11</text>
<text x="70.1" y="362.1">ACT#</text>
<text x="70.1" y="365.7">WAKEUP/GPIO3</text>
<text x="105.9" y="362.1">SUSPEND#</text>
<text x="106" y="365.7">TXS/GPIO0</text>
<text x="125.4" y="363.9">14</text>
<text x="125.4" y="360.4">15</text>
<text x="64.6" y="367.4">12</text>
<text x="70.1" y="369.2">TNOW/GPIO2</text>
<text x="105.7" y="369.2">RXS/GPIO1</text>
<text x="125.4" y="367.4">13</text>
</g>
<g font-size="3.2" fill="#800000">
<text x="239.9" y="31.8">GND</text>
<text x="389.9" y="42.2">GND</text>
<text x="179.9" y="58.5">DP_3 B6</text>
<text x="236.4" y="58.5">DN_3</text>
<text x="179.9" y="62">DN_3B7</text>
<text x="236.4" y="62">DP_3</text>
<text x="239.9" y="77.7">GND</text>
<text x="335.2" y="95.7">GND</text>
<text x="389.5" y="90.2">3V3V</text>
<text x="160.6" y="102.2">GND</text>
<text x="365.2" y="107.5">GND</text>
<text x="335.2" y="133.9">GND</text>
<text x="389.9" y="135.7">GND</text>
<text x="408.6" y="217.2">3V3V</text>
<text x="409.3" y="239.9">GND</text>
<text x="408.6" y="247.2">3V3V</text>
<text x="241.7" y="261.1">GND</text>
<text x="409.3" y="269.9">GND</text>
<text x="408.6" y="278.9">3V3V</text>
<text x="181.7" y="287.8">DP_1D6</text>
<text x="238.1" y="287.8">DN_1</text>
<text x="181.7" y="291.3">DN_1D7</text>
<text x="238.1" y="291.3">DP_1</text>
<text x="409.3" y="301.6">GND</text>
<text x="243.4" y="307">GND</text>
<text x="408.6" y="308.9">3V3V</text>
<text x="160.6" y="335">GND</text>
<text x="409.3" y="331.6">GND</text>
</g>
<g font-size="3.2" fill="#f00">
<text x="68.4" y="78.1">7</text>
<text x="71.9" y="79.9">VDD5</text>
<text x="66.6" y="349.8">7</text>
<text x="70.1" y="351.5">VDD5</text>
</g>
</svg>
